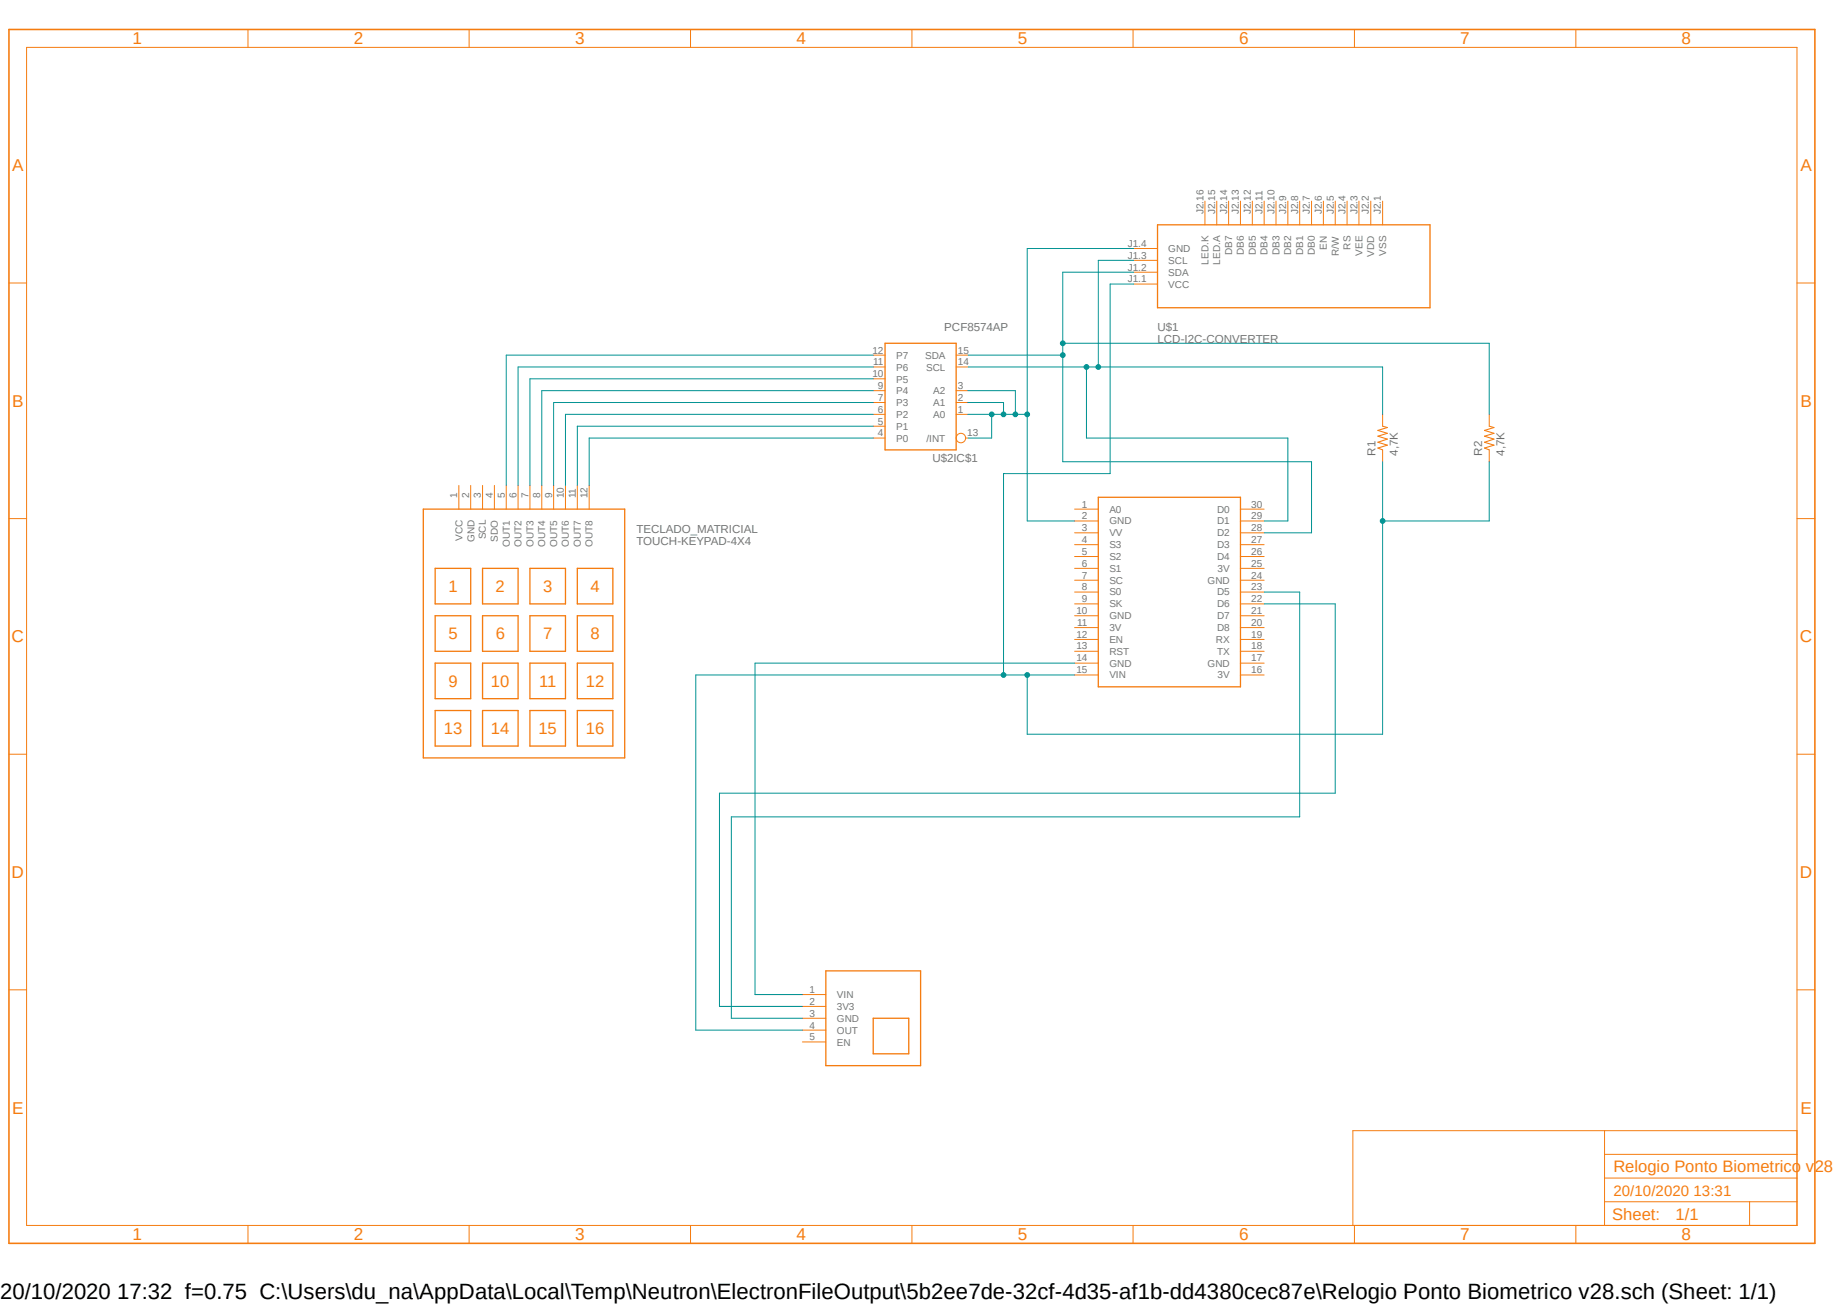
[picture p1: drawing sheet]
<svg xmlns="http://www.w3.org/2000/svg" width="297mm" height="210mm" viewBox="0 0 297 210" stroke-linecap="round" stroke-linejoin="round" font-family="sans-serif">
<path d="M1 4.5l295 195.9M296 4.5l-295 195.9" fill="none" stroke="#fff" stroke-width=".16"/>
<g fill="none" stroke="#f57c10" stroke-width=".16">
<path d="M4.3 7.6h284.7v189.5h-284.7zM39.9 4.7v2.9M75.4 4.7v2.9M111 4.7v2.9M146.6 4.7v2.9M182.2 4.7v2.9M217.8 4.7v2.9M253.4 4.7v2.9M182.3 40h3.8M193.8 32.3v3.9M195.7 32.3v3.9M197.6 32.3v3.9"/>
<path d="M199.5 32.3v3.9M201.4 32.3v3.9M203.3 32.3v3.9M205.2 32.3v3.9M207.1 32.3v3.9M209 32.3v3.9M210.9 32.3v3.9M212.8 32.3v3.9M214.7 32.3v3.9M216.6 32.3v3.9M218.5 32.3v3.9M220.4 32.3v3.9"/>
<path d="M222.3 32.3v3.9M1.4 45.5h2.9M140.4 59h1.9M140.4 57.1h1.9M153.8 59h1.9M153.8 57.1h1.9M182.3 41.9h3.8M182.3 43.8h3.8M182.3 45.7h3.8M289 45.5h2.8M73.8 78.1v3.8M75.7 78.1v3.8"/>
<path d="M77.6 78.1v3.8M79.5 78.1v3.8M81.4 78.1v3.8M83.3 78.1v3.8M85.2 78.1v3.8M87.1 78.1v3.8M89 78.1v3.8M90.9 78.1v3.8M92.8 78.1v3.8M94.7 78.1v3.8M140.4 70.4h1.9M140.4 66.6h1.9"/>
<path d="M140.4 64.7h1.9M140.4 62.8h1.9M140.4 68.5h1.9M140.4 60.9h1.9M153.8 66.6h1.9M153.8 64.7h1.9M153.8 62.8h1.9M155.2 70.4h.5M222.3 66.6v1.9M222.3 72.3v2M239.5 66.6v1.9M239.5 72.3v2"/>
<path d="M1.4 83.4h2.9M172.8 81.9h3.8M172.8 83.8h3.8M172.8 85.7h3.8M172.8 87.6h3.8M172.8 89.5h3.8M172.8 91.4h3.8M172.8 93.3h3.8M172.8 95.2h3.8M172.8 97.1h3.8M172.8 99h3.8M199.5 81.9h3.8"/>
<path d="M199.5 83.8h3.8M199.5 85.7h3.8M199.5 87.6h3.8M199.5 89.5h3.8M199.5 91.4h3.8M199.5 93.3h3.8M199.5 95.2h3.8M199.5 97.1h3.8M199.5 99h3.8M289 83.4h2.8M172.8 100.9h3.8M172.8 102.8h3.8"/>
<path d="M172.8 104.7h3.8M172.8 106.6h3.8M172.8 108.5h3.8M199.5 100.9h3.8M199.5 102.8h3.8M199.5 104.7h3.8M199.5 106.6h3.8M199.5 108.5h3.8M1.4 121.3h2.9M289 121.3h2.8M1.4 159.2h2.9M129 159.9h3.8"/>
<path d="M289 159.2h2.8M129 161.8h3.8M129 163.7h3.8M129 165.7h3.8M129 167.6h3.8M39.9 197.1v2.8M75.4 197.1v2.8M111 197.1v2.8M146.6 197.1v2.8M182.2 197.1v2.8M217.8 197.1v2.8M253.4 197.1v2.8"/>
<path d="M258 193.3h31M258 181.8v15.3M258 189.4h31M258 185.6h31M281.3 193.3v3.8M289 181.8h-71.4v15.3"/>
<circle cx="154.5" cy="70.4" r=".76"/>
</g>
<g fill="none" stroke="#f57c10" stroke-width=".21">
<path d="M186.1 36.2h43.9v13.3h-43.9zM142.3 55.2h11.5v17.1h-11.5zM176.6 80h22.9v30.4h-22.9zM68.1 81.9h32.4v40h-32.4zM70 91.4h5.7v5.7h-5.7zM70 99h5.7v5.7h-5.7zM77.6 91.4h5.7v5.7h-5.7zM77.6 99h5.7v5.7h-5.7zM85.2 91.4h5.7v5.7h-5.7zM85.2 99h5.7v5.7h-5.7zM92.8 91.4h5.8v5.7h-5.8zM92.8 99h5.8v5.7h-5.8z"/>
<path d="M70 106.6h5.7v5.8h-5.7zM70 114.3h5.7v5.7h-5.7zM77.6 106.6h5.7v5.8h-5.7zM77.6 114.3h5.7v5.7h-5.7zM85.2 106.6h5.7v5.8h-5.7zM85.2 114.3h5.7v5.7h-5.7zM92.8 106.6h5.8v5.8h-5.8zM92.8 114.3h5.8v5.7h-5.8zM132.8 156.1h15.2v15.3h-15.2zM140.4 163.7h5.7v5.8h-5.7z"/>
</g>
<path d="M1.4 4.7h290.4v195.2h-290.4z" fill="none" stroke="#f57c10" stroke-width=".25"/>
<path d="M222.3 68.5l.8 .2-1.5 .5 1.5 .5-1.5 .4 1.5 .5-1.5 .5 1.5 .5-1.5 .5 .7 .2M239.5 68.5l.7 .2-1.5 .5 1.5 .5-1.5 .4 1.5 .5-1.5 .5 1.5 .5-1.5 .5 .8 .2" fill="none" stroke="#f57c10" stroke-width=".17"/>
<path d="M140.4 59h-57.1v19.1M140.4 57.1h-59v21M140.4 70.4h-45.7v7.7M140.4 68.5h-47.6v9.6M140.4 66.6h-49.5v11.5M140.4 64.7h-51.4v13.4M140.4 62.8h-53.3v15.3M140.4 60.9h-55.2v17.2M155.7 66.6h9.5M155.7 64.7h5.7v1.9" fill="none" stroke="#009292" stroke-width=".16"/>
<circle cx="161.4" cy="66.6" r=".38" fill="#009292"/>
<g fill="none" stroke="#009292" stroke-width=".16">
<path d="M155.7 62.8h7.6v3.8"/>
<circle cx="161.4" cy="66.6" r=".38"/>
</g>
<circle cx="163.3" cy="66.6" r=".38" fill="#009292"/>
<g fill="none" stroke="#009292" stroke-width=".16">
<path d="M182.3 40h-17.1v26.6"/>
<circle cx="163.3" cy="66.6" r=".38"/>
</g>
<circle cx="165.2" cy="66.6" r=".38" fill="#009292"/>
<g fill="none" stroke="#009292" stroke-width=".16">
<path d="M159.5 66.6v3.8h-3.8"/>
<circle cx="165.2" cy="66.6" r=".38"/>
</g>
<circle cx="159.5" cy="66.6" r=".38" fill="#009292"/>
<g fill="none" stroke="#009292" stroke-width=".16">
<path d="M174.7 59v11.4h32.4v13.4h-3.8M182.3 41.9h-5.7v17.1h-20.9M165.2 66.6v17.2h7.6"/>
<circle cx="159.5" cy="66.6" r=".38"/>
</g>
<circle cx="174.7" cy="59" r=".38" fill="#009292"/>
<g fill="none" stroke="#009292" stroke-width=".16">
<path d="M176.6 59h45.7v7.6"/>
<circle cx="174.7" cy="59" r=".38"/>
</g>
<circle cx="176.6" cy="59" r=".38" fill="#009292"/>
<g fill="none" stroke="#009292" stroke-width=".16">
<path d="M155.7 57.1h15.2M182.3 43.8h-11.4v30.5h40v11.4h-7.6"/>
<circle cx="176.6" cy="59" r=".38"/>
</g>
<circle cx="170.9" cy="57.1" r=".38" fill="#009292"/>
<g fill="none" stroke="#009292" stroke-width=".16">
<path d="M170.9 55.2h68.6v11.4"/>
<circle cx="170.9" cy="57.1" r=".38"/>
</g>
<circle cx="170.9" cy="55.2" r=".38" fill="#009292"/>
<g fill="none" stroke="#009292" stroke-width=".16">
<path d="M182.3 45.7h-3.8v30.5h-17.1v32.3M172.8 108.5h-60.9v57.2h17.1"/>
<circle cx="170.9" cy="55.2" r=".38"/>
</g>
<circle cx="161.4" cy="108.5" r=".38" fill="#009292"/>
<g fill="none" stroke="#009292" stroke-width=".16">
<path d="M222.3 74.3v43.8h-57.1v-9.6"/>
<circle cx="161.4" cy="108.5" r=".38"/>
</g>
<circle cx="165.2" cy="108.5" r=".38" fill="#009292"/>
<g fill="none" stroke="#009292" stroke-width=".16">
<path d="M239.5 74.3v9.5h-17.2"/>
<circle cx="165.2" cy="108.5" r=".38"/>
</g>
<circle cx="222.3" cy="83.8" r=".38" fill="#009292"/>
<g fill="none" stroke="#009292" stroke-width=".16">
<path d="M203.3 97.1h11.4v30.5h-99v34.2h13.3M203.3 95.2h5.7v36.2h-91.4v32.3h11.4M172.8 106.6h-51.4v53.3h7.6"/>
<circle cx="222.3" cy="83.8" r=".38"/>
</g>
<text font-size="3.6" x="0" y="208.9">20/10/2020 17:32 f=0.75 C:\Users\du_na\AppData\Local\Temp\Neutron\ElectronFileOutput\5b2ee7de-32cf-4d35-af1b-dd4380cec87e\Relogio Ponto Biometrico v28.sch (Sheet: 1/1)</text>
<g font-size="2.8" fill="#f57c10">
<text x="21.3" y="7.2">1</text>
<text x="56.9" y="7.2">2</text>
<text x="92.5" y="7.2">3</text>
<text x="128.1" y="7.2">4</text>
<text x="163.7" y="7.2">5</text>
<text x="199.3" y="7.2">6</text>
<text x="234.8" y="7.2">7</text>
<text x="270.4" y="7.2">8</text>
<text x="1.9" y="27.5">A</text>
<text x="289.5" y="27.5">A</text>
<text x="1.9" y="65.4">B</text>
<text x="289.5" y="65.4">B</text>
<text x="1.9" y="103.3">C</text>
<text x="289.4" y="103.3">C</text>
<text x="1.9" y="141.2">D</text>
<text x="289.4" y="141.2">D</text>
<text x="1.9" y="179.1">E</text>
<text x="289.5" y="179.1">E</text>
<text x="21.3" y="199.5">1</text>
<text x="56.9" y="199.5">2</text>
<text x="92.5" y="199.5">3</text>
<text x="128.1" y="199.5">4</text>
<text x="163.7" y="199.5">5</text>
<text x="199.3" y="199.5">6</text>
<text x="234.8" y="199.5">7</text>
<text x="270.4" y="199.5">8</text>
</g>
<g font-size="2.7" fill="#f57c10">
<text x="72.1" y="95.2">1</text>
<text x="79.7" y="95.2">2</text>
<text x="87.3" y="95.2">3</text>
<text x="95" y="95.2">4</text>
<text x="72.1" y="102.8">5</text>
<text x="79.7" y="102.8">6</text>
<text x="87.3" y="102.8">7</text>
<text x="95" y="102.8">8</text>
<text x="72.1" y="110.4">9</text>
<text x="79" y="110.4">10</text>
<text x="86.7" y="110.4">11</text>
<text x="94.2" y="110.4">12</text>
<text x="71.4" y="118">13</text>
<text x="79" y="118">14</text>
<text x="86.6" y="118">15</text>
<text x="94.2" y="118">16</text>
<text x="259.5" y="188.5">Relogio Ponto Biometrico v28</text>
<text x="259.3" y="196.2">Sheet:</text>
<text x="269.5" y="196.1">1/1</text>
</g>
<text font-size="2.4" fill="#f57c10" x="259.5" y="192.3">20/10/2020 13:31</text>
<g font-size="1.9" fill="#757575">
<text x="151.8" y="53.3">PCF8574AP</text>
<text x="186.1" y="53.3">U$1</text>
<text x="186.1" y="55.2">LCD-I2C-CONVERTER</text>
<text x="149.9" y="74.3">U$2IC$1</text>
<text x="221.2" y="73.3" transform="rotate(-90 221.2 73.3)">R1</text>
<text x="224.8" y="73.3" transform="rotate(-90 224.8 73.3)">4,7K</text>
<text x="238.3" y="73.3" transform="rotate(-90 238.3 73.3)">R2</text>
<text x="241.9" y="73.3" transform="rotate(-90 241.9 73.3)">4,7K</text>
<text x="102.4" y="87.6">TOUCH-KEYPAD-4X4</text>
<text x="102.4" y="85.7">TECLADO_MATRICIAL</text>
</g>
<g font-size="1.6" fill="#757575">
<text x="193.5" y="34.4" transform="rotate(-90 193.5 34.4)">J2.16</text>
<text x="195.4" y="34.4" transform="rotate(-90 195.4 34.4)">J2.15</text>
<text x="197.3" y="34.4" transform="rotate(-90 197.3 34.4)">J2.14</text>
<text x="199.2" y="34.4" transform="rotate(-90 199.2 34.4)">J2.13</text>
<text x="201.1" y="34.4" transform="rotate(-90 201.1 34.4)">J2.12</text>
<text x="203" y="34.4" transform="rotate(-90 203 34.4)">J2.11</text>
<text x="204.9" y="34.4" transform="rotate(-90 204.9 34.4)">J2.10</text>
<text x="206.8" y="34.4" transform="rotate(-90 206.8 34.4)">J2.9</text>
<text x="208.7" y="34.4" transform="rotate(-90 208.7 34.4)">J2.8</text>
<text x="210.7" y="34.4" transform="rotate(-90 210.7 34.4)">J2.7</text>
<text x="212.6" y="34.4" transform="rotate(-90 212.6 34.4)">J2.6</text>
<text x="214.5" y="34.4" transform="rotate(-90 214.5 34.4)">J2.5</text>
<text x="216.4" y="34.4" transform="rotate(-90 216.4 34.4)">J2.4</text>
<text x="218.3" y="34.4" transform="rotate(-90 218.3 34.4)">J2.3</text>
<text x="220.1" y="34.4" transform="rotate(-90 220.1 34.4)">J2.2</text>
<text x="222" y="34.4" transform="rotate(-90 222 34.4)">J2.1</text>
<text x="181.4" y="39.7">J1.4</text>
<text x="181.4" y="41.6">J1.3</text>
<text x="187.9" y="40.6">GND</text>
<text x="198.1" y="41" transform="rotate(-90 198.1 41)">DB7</text>
<text x="200" y="41" transform="rotate(-90 200 41)">DB6</text>
<text x="201.9" y="41" transform="rotate(-90 201.9 41)">DB5</text>
<text x="203.8" y="41" transform="rotate(-90 203.8 41)">DB4</text>
<text x="205.7" y="41" transform="rotate(-90 205.7 41)">DB3</text>
<text x="207.6" y="41" transform="rotate(-90 207.6 41)">DB2</text>
<text x="209.6" y="41" transform="rotate(-90 209.6 41)">DB1</text>
<text x="211.5" y="41" transform="rotate(-90 211.5 41)">DB0</text>
<text x="213.4" y="40.1" transform="rotate(-90 213.4 40.1)">EN</text>
<text x="215.3" y="41.1" transform="rotate(-90 215.3 41.1)">R/W</text>
<text x="217.2" y="40.1" transform="rotate(-90 217.2 40.1)">RS</text>
<text x="219.1" y="41.1" transform="rotate(-90 219.1 41.1)">VEE</text>
<text x="221" y="41.3" transform="rotate(-90 221 41.3)">VDD</text>
<text x="222.9" y="41.1" transform="rotate(-90 222.9 41.1)">VSS</text>
<text x="181.4" y="43.5">J1.2</text>
<text x="181.4" y="45.4">J1.1</text>
<text x="187.9" y="42.5">SCL</text>
<text x="187.9" y="44.4">SDA</text>
<text x="187.9" y="46.3">VCC</text>
<text x="194.4" y="42.5" transform="rotate(-90 194.4 42.5)">LED.K</text>
<text x="196.2" y="42.5" transform="rotate(-90 196.2 42.5)">LED.A</text>
<text x="140.3" y="56.9">12</text>
<text x="140.4" y="58.8">11</text>
<text x="144.1" y="59.6">P6</text>
<text x="144.1" y="57.7">P7</text>
<text x="148.8" y="57.7">SDA</text>
<text x="148.9" y="59.6">SCL</text>
<text x="154.1" y="58.8">14</text>
<text x="154.1" y="56.9">15</text>
<text x="140.3" y="60.7">10</text>
<text x="141.2" y="64.5">7</text>
<text x="141.2" y="62.6">9</text>
<text x="144.1" y="65.3">P3</text>
<text x="144.1" y="63.4">P4</text>
<text x="144.1" y="61.5">P5</text>
<text x="150.1" y="65.3">A1</text>
<text x="150.1" y="63.4">A2</text>
<text x="154.1" y="64.5">2</text>
<text x="154.1" y="62.6">3</text>
<text x="141.2" y="70.2">4</text>
<text x="141.2" y="68.3">5</text>
<text x="141.2" y="66.4">6</text>
<text x="144.1" y="71">P0</text>
<text x="144.1" y="69.1">P1</text>
<text x="144.1" y="67.2">P2</text>
<text x="149" y="71">/INT</text>
<text x="150.1" y="67.2">A0</text>
<text x="154.1" y="66.4">1</text>
<text x="155.5" y="70.2">13</text>
<text x="73.5" y="80.1" transform="rotate(-90 73.5 80.1)">1</text>
<text x="75.4" y="80.1" transform="rotate(-90 75.4 80.1)">2</text>
<text x="77.3" y="80.1" transform="rotate(-90 77.3 80.1)">3</text>
<text x="79.2" y="80.1" transform="rotate(-90 79.2 80.1)">4</text>
<text x="81.2" y="80.1" transform="rotate(-90 81.2 80.1)">5</text>
<text x="83.1" y="80.1" transform="rotate(-90 83.1 80.1)">6</text>
<text x="85" y="80.1" transform="rotate(-90 85 80.1)">7</text>
<text x="86.9" y="80.1" transform="rotate(-90 86.9 80.1)">8</text>
<text x="88.8" y="80.1" transform="rotate(-90 88.8 80.1)">9</text>
<text x="90.7" y="80.1" transform="rotate(-90 90.7 80.1)">10</text>
<text x="92.6" y="80.1" transform="rotate(-90 92.6 80.1)">11</text>
<text x="94.5" y="80.1" transform="rotate(-90 94.5 80.1)">12</text>
<text x="174" y="81.6">1</text>
<text x="174" y="83.5">2</text>
<text x="178.4" y="82.4">A0</text>
<text x="195.7" y="82.4">D0</text>
<text x="201.2" y="83.5">29</text>
<text x="201.2" y="81.6">30</text>
<text x="74.4" y="87" transform="rotate(-90 74.4 87)">VCC</text>
<text x="76.3" y="87.2" transform="rotate(-90 76.3 87.2)">GND</text>
<text x="78.1" y="86.7" transform="rotate(-90 78.1 86.7)">SCL</text>
<text x="80.1" y="87.1" transform="rotate(-90 80.1 87.1)">SDO</text>
<text x="82" y="87.9" transform="rotate(-90 82 87.9)">OUT1</text>
<text x="83.9" y="87.9" transform="rotate(-90 83.9 87.9)">OUT2</text>
<text x="85.8" y="87.9" transform="rotate(-90 85.8 87.9)">OUT3</text>
<text x="87.7" y="87.9" transform="rotate(-90 87.7 87.9)">OUT4</text>
<text x="89.6" y="87.9" transform="rotate(-90 89.6 87.9)">OUT5</text>
<text x="91.5" y="87.9" transform="rotate(-90 91.5 87.9)">OUT6</text>
<text x="93.4" y="87.9" transform="rotate(-90 93.4 87.9)">OUT7</text>
<text x="95.3" y="87.9" transform="rotate(-90 95.3 87.9)">OUT8</text>
<text x="174" y="85.4">3</text>
<text x="174" y="87.3">4</text>
<text x="174" y="89.2">5</text>
<text x="178.4" y="84.3">GND</text>
<text x="178.4" y="86.2">VV</text>
<text x="178.4" y="88.1">S3</text>
<text x="195.7" y="88.1">D3</text>
<text x="195.7" y="86.2">D2</text>
<text x="195.7" y="84.3">D1</text>
<text x="201.2" y="89.2">26</text>
<text x="201.2" y="87.3">27</text>
<text x="201.2" y="85.4">28</text>
<text x="174" y="91.1">6</text>
<text x="174" y="93">7</text>
<text x="174" y="94.9">8</text>
<text x="178.4" y="90">S2</text>
<text x="178.4" y="91.9">S1</text>
<text x="178.4" y="93.9">SC</text>
<text x="178.4" y="95.8">S0</text>
<text x="194.2" y="93.9">GND</text>
<text x="195.7" y="95.8">D5</text>
<text x="195.7" y="90">D4</text>
<text x="195.8" y="91.9">3V</text>
<text x="201.2" y="94.9">23</text>
<text x="201.2" y="93">24</text>
<text x="201.2" y="91.1">25</text>
<text x="173.1" y="98.7">10</text>
<text x="173.2" y="100.6">11</text>
<text x="174" y="96.8">9</text>
<text x="178.4" y="97.7">SK</text>
<text x="178.4" y="99.6">GND</text>
<text x="178.4" y="101.5">3V</text>
<text x="195.7" y="101.5">D8</text>
<text x="195.7" y="99.6">D7</text>
<text x="195.7" y="97.7">D6</text>
<text x="201.2" y="100.6">20</text>
<text x="201.2" y="98.7">21</text>
<text x="201.2" y="96.8">22</text>
<text x="173.1" y="102.5">12</text>
<text x="173.1" y="104.4">13</text>
<text x="173.1" y="106.3">14</text>
<text x="178.4" y="103.4">EN</text>
<text x="178.4" y="105.3">RST</text>
<text x="178.4" y="107.2">GND</text>
<text x="194.2" y="107.2">GND</text>
<text x="195.5" y="103.4">RX</text>
<text x="195.7" y="105.3">TX</text>
<text x="201.2" y="106.3">17</text>
<text x="201.2" y="104.4">18</text>
<text x="201.2" y="102.5">19</text>
<text x="173.1" y="108.2">15</text>
<text x="178.4" y="109.1">VIN</text>
<text x="195.8" y="109.1">3V</text>
<text x="201.2" y="108.2">16</text>
<text x="130.2" y="159.7">1</text>
<text x="130.2" y="161.6">2</text>
<text x="134.6" y="160.5">VIN</text>
<text x="130.2" y="163.5">3</text>
<text x="130.2" y="165.4">4</text>
<text x="130.2" y="167.3">5</text>
<text x="134.6" y="162.4">3V3</text>
<text x="134.6" y="164.3">GND</text>
<text x="134.6" y="166.2">OUT</text>
<text x="134.6" y="168.1">EN</text>
</g>
</svg>
